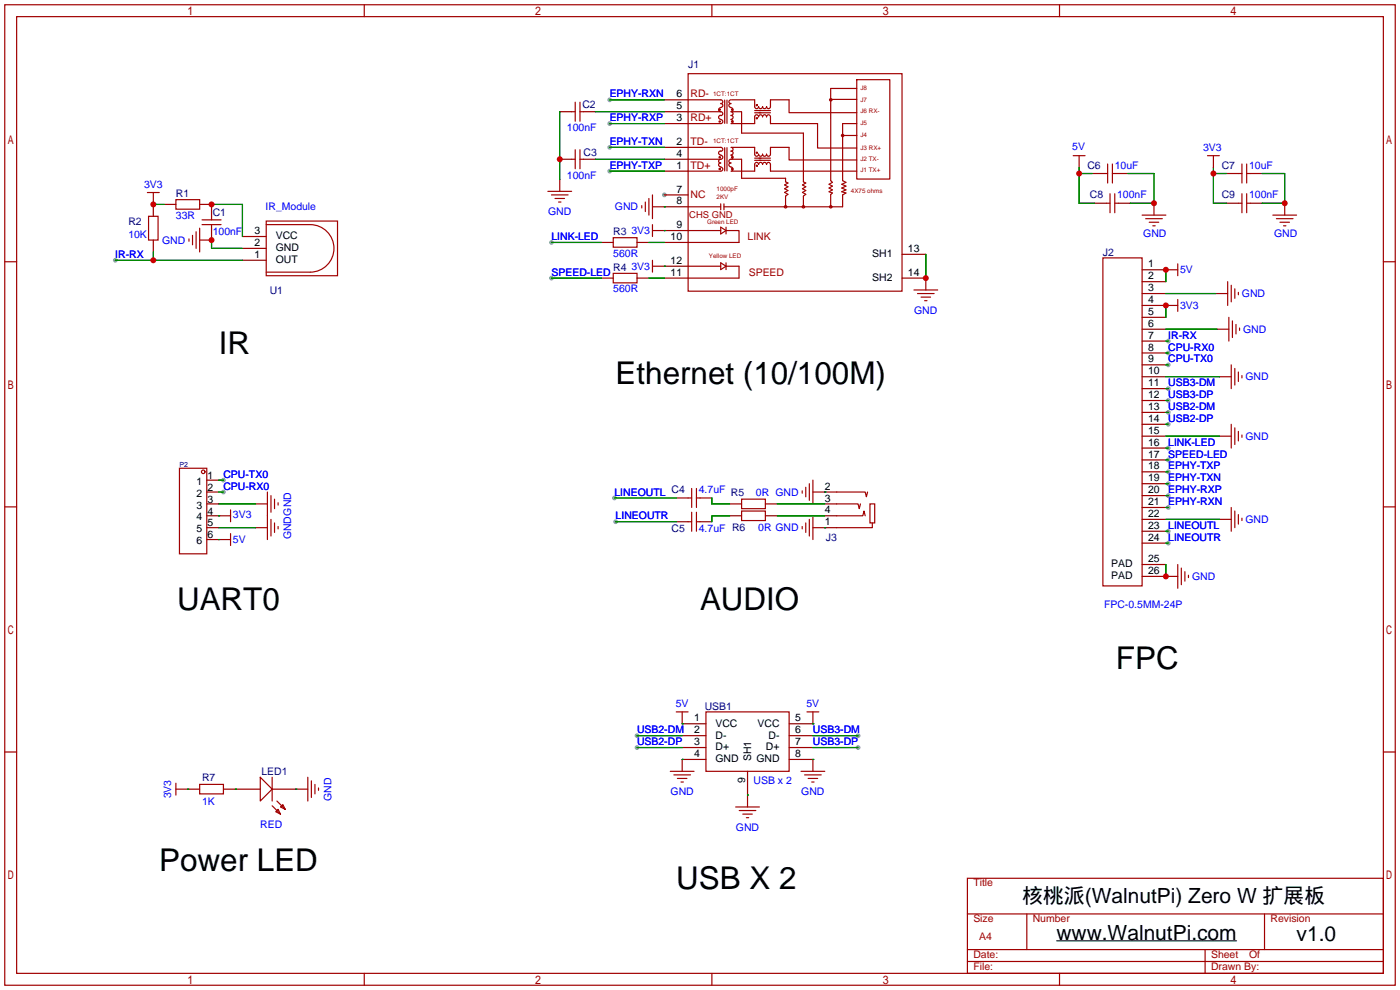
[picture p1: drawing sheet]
<svg xmlns="http://www.w3.org/2000/svg" width="299mm" height="212mm" viewBox="0 0 299 212" stroke-linecap="round" stroke-linejoin="round" font-family="sans-serif">
<g fill="#999">
<circle cx="142" cy="41.7" r=".51"/>
<circle cx="24.6" cy="55.6" r=".51"/>
<circle cx="131.3" cy="106.4" r=".51"/>
<circle cx="131.6" cy="111.5" r=".51"/>
<circle cx="130.3" cy="36.6" r=".51"/>
<circle cx="130.3" cy="31.5" r=".51"/>
<circle cx="130.3" cy="26.4" r=".51"/>
<circle cx="130.3" cy="21.3" r=".51"/>
<circle cx="117.9" cy="51.8" r=".51"/>
<circle cx="117.9" cy="59.4" r=".51"/>
<circle cx="136.1" cy="159.8" r=".51"/>
<circle cx="136.1" cy="157.2" r=".51"/>
<circle cx="183.4" cy="159.8" r=".51"/>
<circle cx="183.4" cy="157.2" r=".51"/>
<circle cx="249.7" cy="75.4" r=".51"/>
<circle cx="249.7" cy="72.9" r=".51"/>
<circle cx="249.7" cy="78" r=".51"/>
<circle cx="249.7" cy="90.7" r=".51"/>
<circle cx="249.7" cy="88.1" r=".51"/>
<circle cx="249.7" cy="85.6" r=".51"/>
<circle cx="249.7" cy="95.8" r=".51"/>
<circle cx="249.7" cy="98.3" r=".51"/>
<circle cx="249.7" cy="103.4" r=".51"/>
<circle cx="249.7" cy="105.9" r=".51"/>
<circle cx="249.7" cy="113.5" r=".51"/>
<circle cx="249.7" cy="116.1" r=".51"/>
<circle cx="249.7" cy="83.1" r=".51"/>
<circle cx="249.7" cy="108.5" r=".51"/>
<circle cx="249.7" cy="100.8" r=".51"/>
<circle cx="47.8" cy="105.2" r=".51"/>
<circle cx="47.8" cy="102.6" r=".51"/>
</g>
<g fill="none" stroke="#a10000" stroke-width=".25">
<path d="M1 1h297.2v209.6h-297.2zM3.6 3.6h292.1v204.4h-292.1zM77.9 1v2.6M147.1 15.7h45.7v46.5h-45.7zM152.1 1v2.6M183.1 17h7.1v21.3h-7.1zM183.1 18.9h-5.6v19.7l.4 .4-.7 .4 .7 .4-.7 .4 .7 .4-.7 .4 .7 .2-.4 .4v2.6M226.4 1v2.6M119.6 38.4v2.5M122.2 23.9h.7M122.2 34h.7M122.9 21.8v4.1"/>
<path d="M122.9 32v4.1M124 21.8v4.1M124 32v4.1M124 23.9h.7M124 34h.7M147.1 21.3h6.9a.42 .42 0 0 1 .5 .5 .42 .42 0 0 1-.5 .4M147.1 31.5h6.9a.42 .42 0 0 1 .5 .4 .42 .42 0 0 1-.5 .4M147.1 23.9h6.9M147.1 34h6.9M154 23a.43 .43 0 0 0-.4 .5 .43 .43 0 0 0 .4 .4M154 24.6a.43 .43 0 0 0-.4 .5 .43 .43 0 0 0 .4 .4M154 32.3a.43 .43 0 0 0-.4 .4 .43 .43 0 0 0 .4 .4"/>
<path d="M154 34a.42 .42 0 0 0-.4 .5 .42 .42 0 0 0 .4 .4M154 34.8a.43 .43 0 0 0-.4 .4 .43 .43 0 0 0 .4 .5M154 22.1a.43 .43 0 0 1 .5 .4 .43 .43 0 0 1-.5 .5M154 23.9a.42 .42 0 0 1 .5 .4 .42 .42 0 0 1-.5 .4M154 25.6a.43 .43 0 0 1 .5 .4 .43 .43 0 0 1-.5 .4h-6.9M154 33.2a.43 .43 0 0 1 .5 .4 .43 .43 0 0 1-.5 .4M154 35.7a.43 .43 0 0 1 .5 .4 .43 .43 0 0 1-.5 .5h-6.9M154.9 21.4v5M154.9 31.6v4.9M155.4 21.4v5M155.4 31.6v4.9M156.2 23a.43 .43 0 0 1 .5 .4 .43 .43 0 0 1-.5 .5 .42 .42 0 0 1 .5 .4 .42 .42 0 0 1-.5 .4"/>
<path d="M156.2 24.6a.43 .43 0 0 1 .5 .5 .43 .43 0 0 1-.5 .4M156.2 25.6a.43 .43 0 0 1 .5 .4 .43 .43 0 0 1-.5 .4M156.2 31.5a.42 .42 0 0 1 .5 .4 .42 .42 0 0 1-.5 .4M156.2 32.3a.43 .43 0 0 1 .5 .4 .43 .43 0 0 1-.5 .4M156.2 33.2a.47 .47 0 0 1 .5 .6 .47 .47 0 0 1-.7 .3 .42 .42 0 0 0-.2 .5 .42 .42 0 0 0 .4 .3M156.2 35.7a.43 .43 0 0 1 .5 .4 .43 .43 0 0 1-.5 .5M156.2 21.3a.42 .42 0 0 0-.4 .5 .42 .42 0 0 0 .4 .4M156.2 22.1a.43 .43 0 0 0-.4 .4 .43 .43 0 0 0 .4 .5M156.2 34.8a.43 .43 0 0 0-.4 .4 .43 .43 0 0 0 .4 .5M156.4 36.6h4.9v-1.4a.42 .42 0 0 1 .4-.5 .42 .42 0 0 1 .4 .5 .43 .43 0 0 1 .5-.5 .43 .43 0 0 1 .4 .5 .43 .43 0 0 1 .4-.5 .43 .43 0 0 1 .4 .5 .42 .42 0 0 1 .4-.5 .42 .42 0 0 1 .5 .4v1.5h18.4M156.4 21.3h4.9v1.5a.42 .42 0 0 0 .4 .4 .42 .42 0 0 0 .4-.4 .43 .43 0 0 0 .5 .4 .43 .43 0 0 0 .4-.4 .43 .43 0 0 0 .4 .4 .43 .43 0 0 0 .4-.4 .42 .42 0 0 0 .4 .4 .42 .42 0 0 0 .5-.4v-1.5h3.9v2.8h14.5M156.4 31.5h4.9v1.4a.42 .42 0 0 0 .4 .5 .42 .42 0 0 0 .4-.5 .43 .43 0 0 0 .5 .5 .43 .43 0 0 0 .4-.5 .43 .43 0 0 0 .4 .5 .43 .43 0 0 0 .4-.5 .42 .42 0 0 0 .4 .5 .42 .42 0 0 0 .5-.5v-1.4h3.9v2.7h14.5"/>
<path d="M156.4 26.4h4.9v-1.4a.42 .42 0 0 1 .4-.5 .42 .42 0 0 1 .4 .5 .43 .43 0 0 1 .5-.5 .43 .43 0 0 1 .4 .5 .43 .43 0 0 1 .4-.5 .43 .43 0 0 1 .4 .5 .42 .42 0 0 1 .4-.5 .42 .42 0 0 1 .5 .5v1.4M156.4 23.9h2.1v4.5h13.2v10.5l.5 .2-.7 .4 .7 .4-.7 .4 .7 .4-.7 .4 .7 .4-.5 .4v2.3M156.4 34h2.1v4.1h9.4v.8l.5 .2-.7 .4 .7 .4-.7 .4 .7 .4-.7 .4 .7 .4-.5 .4v2.3M161.3 34.3h3.4M161.3 33.8h3.4M161.3 24.1h3.4M161.3 23.6h3.4M164.7 26.4h10v5.2h8.4M177.5 21.2h5.6M180.1 29h3M183.1 26.4h-3v12.2l.7 .4-.9 .4 .9 .4-.9 .4 .9 .4-.9 .4 .9 .2-.7 .5v2.5h-25.4M229.4 33.3h2.5"/>
<path d="M230.6 33.3v2.5M236 37.1h.7M236.7 35.1v4M237.7 35.1v4M237.7 37.1h.8M258.1 33.3h2.5M259.3 33.3v2.5M264.7 37.1h.7M265.4 35.1v4M266.4 37.1h.8M266.4 35.1v4M1 55.9h2.6"/>
<path d="M31.5 41.1h2.5M31.7 46.2h2.1v5.1h-2.1zM32.8 41.1v2.6M37.6 42.7h5.1v2h-5.1zM40.4 51.1v.5M41.1 50.3v2M41.9 49.5v3.6M42.7 51.3h2.5M42.7 48.8v5M43.2 48h4M43.2 47h4M45.2 46.2v.8"/>
<path d="M45.2 48v.8M56.9 47.2h15.2v11.7h-15.2zM56.9 48h9.4M66.3 48a5.1 5.1 0 0 1 5.1 5.1 5.1 5.1 0 0 1-5.1 5.1h-9.4M117.1 40.9h5.1M117.9 41.7h3.5M118.6 42.4h2M119.4 43.2h.5M131.1 50.8h5v2h-5zM131.1 58.4h5v2.1h-5zM137.2 43.9v.5M137.9 43.2v2"/>
<path d="M138.7 42.4v3.6M139.4 44.2h2.6M139.4 41.7v5M139.4 48v2.5M139.4 55.6v2.6M139.4 49.3h2.6M139.4 56.9h2.6M147.1 44.2h6.9M147.1 49.3h6.9M147.1 56.9h6.9M154 43.6v1.2M154 48.5l1.2 .8-1.2 .7z"/>
<path d="M154 56.2l1.2 .7-1.2 .7zM154.7 43.6v1.2M155.2 49.3h2.7v2.5h-10.8M155.2 56.9h2.7v2.5h-10.8M155.2 48.5v1.5M155.2 56.2v1.4M197.9 59.4v2.6M235.7 55.1h8.4v70.1h-8.4zM236.5 43.4h.7M237.2 41.4v4.1M238.3 41.4v4.1M238.3 43.4h.7"/>
<path d="M244.1 46h5.1M244.9 46.7h3.5M245.6 47.5h2M246.4 48.3h.5M246.6 43.4v2.6M249.2 57.7h2.5M251.7 56.4v2.5M264.7 43.4h.7M265.4 41.4v4.1M266.4 41.4v4.1M266.4 43.4h.8M272 46h5.1"/>
<path d="M272.8 46.7h3.6M273.6 47.5h2M274.3 48.3h.5M274.6 43.4v2.6M295.7 55.9h2.5M195.3 62h5.1M196.1 62.7h3.5M196.8 63.5h2.1M197.6 64.3h.5M249.2 65.3h2.5M251.7 64v2.5M259.8 62.7h2.6"/>
<path d="M260.1 70.4h2.5M262.4 60.2v5.1M262.6 67.8v5.1M263.1 61v3.5M263.1 78v5.1M263.4 68.6v3.5M263.9 61.7v2.1M263.9 78.7v3.6M264.2 69.3v2.1M264.7 62.5v.5M264.7 79.5v2M264.9 70.1v.5"/>
<path d="M260.6 80.5h2.5M260.6 93.2h2.5M263.1 90.7v5.1M263.9 91.4v3.6M264.7 92.2v2M265.4 80.3v.5M265.4 93v.5M1 108.3h2.6M38.4 100.1h5.8v18.3h-5.8zM46.7 110.2h2.6M46.7 115.3h2.6M49.3 109v2.5"/>
<path d="M49.3 114v2.6M54.6 112.8h2.5M54.6 107.7h2.5M57.1 105.2v10.1M57.9 105.9v3.6M57.9 111v3.6M58.7 106.7v2M58.7 111.8v2M59.4 107.4v.5M59.4 112.5v.5M147.1 106.4h.7M147.1 111.5h.7"/>
<path d="M147.8 104.4v4.1M147.8 109.5v4M148.8 104.4v4.1M148.8 109.5v4M148.8 106.4h.8M148.8 111.5h.8M158.5 106.7h5.1v2h-5.1zM158.5 109.2h5.1v2.1h-5.1zM171.4 104.9v.5M171.4 112.5v.5M172.2 104.1v2.1M172.2 111.8v2"/>
<path d="M173 103.4v3.5M173 111v3.6M173.7 105.2h2.6M173.7 102.6v5.1M173.7 110.2v5.1M173.7 112.8h2.6M178.8 110.2h5.6l.3-1 .2 1M178.8 107.7h4.6l.2 1 .3-1M178.8 105.2h6.1l.3 1 .2-1M185.9 107.7h1v4.1h-1zM186.4 111.8v1h-7.6M260.6 111h2.5"/>
<path d="M263.1 108.5v5M263.9 109.2v3.6M264.7 110v2M265.4 110.7v.6M295.7 108.3h2.5M249.2 123.2h2.5M251.7 120.6v5.1M252.5 121.4v3.6M253.2 122.2v2M254 122.9v.5M144.5 152.1h2.6M145.8 152.1v2.6"/>
<path d="M150.9 152.1h17.8v12.7h-17.8zM172.5 152.1h2.5M173.7 152.1v2.6M1 160.7h2.6M37.6 168.7h2.5M37.6 167.4v2.5M42.7 167.6h5.1v2.1h-5.1zM55.6 166.1l2.6 2.6-2.6 2.5zM58.2 172.2l1.7 1.8M58.2 166.1v5.1M58.9 173.5l.5-.5 .5 1zM59.2 171.2l1.8 1.8"/>
<path d="M60.5 172l.5 1-1.1-.5zM63.2 168.7h2.6M65.8 166.1v5.1M66.5 166.9v3.5M67.3 167.6v2.1M68.1 168.4v.5M143.3 164.8h5M144 165.6h3.6M144.8 166.4h2M145.5 167.1h.5M145.8 162.3v2.5M157.2 172.5h5.1"/>
<path d="M158 173.2h3.5M158.7 174h2.1M159.5 174.8h.5M159.8 169.9v2.6M171.2 164.8h5.1M172 165.6h3.5M172.7 166.4h2.1M173.5 167.1h.5M173.7 162.3v2.5M295.7 160.7h2.5M206.8 187.7h88.9v20.3h-88.9zM206.8 195.3h88.9"/>
<path d="M219.5 195.3v7.6M270.3 195.3v7.6M77.9 208v2.6M152.1 208v2.6M206.8 205.5h88.9M206.8 202.9h88.9M226.4 208v2.6M257.6 202.9v5.1"/>
<circle cx="153.8" cy="36.1" r=".13"/>
<circle cx="153.8" cy="26" r=".13"/>
<circle cx="153.8" cy="23.4" r=".13"/>
<circle cx="153.8" cy="33.6" r=".13"/>
<circle cx="156.5" cy="36.1" r=".13"/>
<circle cx="156.5" cy="26" r=".13"/>
<circle cx="156.5" cy="33.6" r=".13"/>
<circle cx="156.5" cy="23.4" r=".13"/>
<circle cx="161.7" cy="22.5" r=".13"/>
<circle cx="161.7" cy="32.6" r=".13"/>
<circle cx="161.7" cy="35.4" r=".13"/>
<circle cx="161.7" cy="25.3" r=".13"/>
<circle cx="177.5" cy="21.3" r=".25"/>
<circle cx="180.1" cy="29" r=".25"/>
<circle cx="167.9" cy="44.2" r=".25"/>
<circle cx="171.7" cy="44.2" r=".25"/>
<circle cx="177.5" cy="44.2" r=".25"/>
<circle cx="43.4" cy="100.8" r=".38"/>
</g>
<path d="M225.8 201.1h38.5" fill="none" stroke="#000" stroke-width=".21"/>
<g fill="none" stroke="#870000" stroke-width=".25">
<path d="M119.6 38.4h.1M119.6 23.9h2.6M119.6 34h2.6M124.7 23.9h2.6M124.7 34h2.6M142 23.9h5.1M142 34h5.1M142 21.3h5.1M142 26.4h5.1M142 36.6h5.1M142 31.5h5.1M230.6 35.8h.1"/>
<path d="M233.4 37.1h2.6M238.5 37.1h2.5M259.3 35.8h.1M262.1 37.1h2.6M267.2 37.1h2.5M32.8 43.7h.1M32.8 43.7v2.5M32.8 51.3v2.5M35.1 43.7h2.5M42.7 43.7h2.5v2.5M45.2 48.8v2.5M51.8 50.5h5.1"/>
<path d="M51.8 55.6h5.1M51.8 53.1h5.1M128.5 59.4h2.6M128.5 51.8h2.6M136.1 59.4h2.6M136.1 51.8h2.6M142 59.4h5.1M142 44.2h.1M142 49.3h.1M142 56.9h.1M142 51.8h5.1M142 41.7h5.1"/>
<path d="M142 44.2h5.1M142 49.3h5.1M142 56.9h5.1M192.8 59.4h5.1M192.8 54.4h5.1M233.9 43.4h2.6M239 43.4h2.6M244.1 57.7h5.1M246.6 43.4h.1M249.2 57.7h.1M262.1 43.4h2.6M267.2 43.4h2.5"/>
<path d="M274.6 43.4h.1M244.1 60.2h5.1M244.1 62.7h5.1M244.1 65.3h5.1M244.1 67.8h5.1M244.1 70.4h5.1M244.1 72.9h5.1M244.1 75.4h5.1M244.1 78h5.1M249.2 65.3h.1M259.8 62.7h.1M260.1 70.4h.1"/>
<path d="M244.1 80.5h5.1M244.1 83.1h5.1M244.1 85.6h5.1M244.1 88.1h5.1M244.1 90.7h5.1M244.1 93.2h5.1M244.1 95.8h5.1M244.1 98.3h5.1M260.6 80.5h.1M260.6 93.2h.1M44.2 110.2h2.5M44.2 105.2h2.5"/>
<path d="M44.2 107.7h2.5M44.2 112.8h2.5M44.2 102.6h2.5M44.2 115.3h2.5M46.7 110.2h.1M46.7 115.3h.1M54.6 107.7h.1M54.6 112.8h.1M144.5 106.4h2.6M144.5 111.5h2.6M149.6 106.4h2.5M149.6 111.5h2.5"/>
<path d="M156 110.2h2.5M156 107.7h2.5M163.6 110.2h2.5M163.6 107.7h2.5M176.3 110.2h2.5M176.3 105.2h2.5M176.3 107.7h2.5M176.3 112.8h2.5M176.3 105.2h.1M176.3 112.8h.1M244.1 100.8h5.1M244.1 103.4h5.1"/>
<path d="M244.1 105.9h5.1M244.1 108.5h5.1M244.1 111h5.1M244.1 113.5h5.1M244.1 116.1h5.1M260.6 111h.1M244.1 120.6h5.1M244.1 123.2h5.1M249.2 123.2h.1M145.8 154.7h5.1M145.8 157.2h5.1M145.8 159.8h5.1"/>
<path d="M168.7 154.7h5M168.7 157.2h5M168.7 159.8h5M40.1 168.7h2.6M47.8 168.7h2.5M50.5 168.7h5.1M58.2 168.7h5M63.2 168.7h.1M145.8 162.3h5.1M159.8 169.9h.1M159.8 164.8v5.1M168.7 162.3h5"/>
</g>
<g fill="none" stroke="#008700" stroke-width=".25">
<path d="M119.6 23.9v14.5M127.3 23.9h14.7M127.3 34h14.7M130.3 36.6h11.7M130.3 31.5h11.7M130.3 26.4h11.7M130.3 21.3h11.7M230.6 35.8v7.6h3.3M230.6 37.1h2.8M241 37.1h5.6v6.3h-5M259.3 37.1h2.8M259.3 35.8v7.6h2.8"/>
<path d="M269.7 37.1h4.9v6.3h-4.9M24.6 55.6h27.2M32.8 53.8v1.8M32.8 43.7h2.3M45.2 51.3v1.8h6.6M45.2 43.7h6.6v6.8M117.9 51.8h10.6M117.9 59.4h10.6M138.7 51.8h3.3M138.7 59.4h3.3M142 44.2h.1M142 49.3h.1"/>
<path d="M142 56.9h.1M197.9 54.4v5M249.2 57.7v2.5M249.2 65.3v2.5M249.2 62.7h10.6M249.2 70.4h10.9M249.2 75.4h.5M249.2 72.9h.5M249.2 78h.5M249.2 90.7h.5M249.2 88.1h.5M249.2 85.6h.5"/>
<path d="M249.2 95.8h.5M249.2 98.3h.5M249.2 80.5h11.4M249.2 83.1h.5M249.2 93.2h11.4M46.7 110.2h.1M46.7 115.3h.1M46.7 107.7h7.9M46.7 112.8h7.9M46.7 105.2h1.1M46.7 102.6h1.1M131.3 106.4h13.2"/>
<path d="M131.6 111.5h12.9M152.1 106.4v1.3h3.9M156 110.2h-3.9v1.3M166.1 107.7h10.2M166.1 110.2h10.2M176.3 105.2h.1M176.3 112.8h.1M249.2 103.4h.5M249.2 105.9h.5M249.2 113.5h.5M249.2 116.1h.5M249.2 111h11.4"/>
<path d="M249.2 108.5h.5M249.2 100.8h.5M249.2 120.6v2.6M136.1 159.8h9.7M136.1 157.2h9.7M145.8 154.7h.1M173.7 154.7h.1M173.7 159.8h9.7M173.7 157.2h9.7M40.1 168.7h.1M50.3 168.7h.2M63.2 168.7h.1"/>
<path d="M145.8 162.3h.1M159.8 169.9h.1M173.7 162.3h.1"/>
</g>
<g fill="#c00">
<circle cx="32.8" cy="55.6" r=".63"/>
<circle cx="45.2" cy="51.3" r=".63"/>
<circle cx="45.2" cy="43.7" r=".63"/>
<circle cx="32.8" cy="43.7" r=".63"/>
<circle cx="197.9" cy="59.4" r=".63"/>
<circle cx="119.6" cy="34" r=".63"/>
<circle cx="249.2" cy="123.2" r=".63"/>
<circle cx="249.2" cy="57.7" r=".63"/>
<circle cx="249.2" cy="65.3" r=".63"/>
<circle cx="230.6" cy="37.1" r=".63"/>
<circle cx="246.6" cy="43.4" r=".63"/>
<circle cx="259.3" cy="37.1" r=".63"/>
<circle cx="274.6" cy="43.4" r=".63"/>
</g>
<g font-size="6.7">
<text x="46.7" y="75.7">IR</text>
<text x="131.6" y="82">Ethernet (10/100M)</text>
<text x="37.8" y="130.3">UART0</text>
<text x="149.6" y="130.3">AUDIO</text>
<text x="238.5" y="143">FPC</text>
<text x="34" y="186.2">Power LED</text>
<text x="144.5" y="190">USB X 2</text>
</g>
<g font-size="4.5">
<text x="218.4" y="193">核桃派(WalnutPi) Zero W 扩展板</text>
<text x="225.8" y="200.9">www.WalnutPi.com</text>
<text x="277.1" y="201.2">v1.0</text>
</g>
<g font-size="2.2" fill="#000080">
<text x="147.1" y="14.5">J1</text>
<text x="124.5" y="23.1">C2</text>
<text x="124.7" y="33.3">C3</text>
<text x="232.4" y="36.1">C6</text>
<text x="261.1" y="36.1">C7</text>
<text x="37.6" y="42.2">R1</text>
<text x="45.5" y="46.2">C1</text>
<text x="232.9" y="42.4">C8</text>
<text x="261.1" y="42.4">C9</text>
<text x="27.4" y="48">R2</text>
<text x="131.1" y="50.3">R3</text>
<text x="131.1" y="57.9">R4</text>
<text x="235.7" y="54.6">J2</text>
<text x="57.7" y="62.7">U1</text>
<text x="143.5" y="113.8">C5</text>
<text x="176.5" y="115.6">J3</text>
<text x="150.6" y="151.6">USB1</text>
<text x="43.2" y="166.9">R7</text>
<text x="55.9" y="165.6">LED1</text>
</g>
<g font-size="2.2" fill="#00f">
<text x="130.3" y="20.8">EPHY-RXN</text>
<text x="121.2" y="27.9">100nF</text>
<text x="130.3" y="25.9">EPHY-RXP</text>
<text x="130.3" y="31">EPHY-TXN</text>
<text x="229.2" y="32">5V</text>
<text x="257.1" y="32.2">3V3</text>
<text x="30.8" y="40.1">3V3</text>
<text x="121.2" y="38.4">100nF</text>
<text x="130.3" y="36.1">EPHY-TXP</text>
<text x="238.3" y="36.1">10uF</text>
<text x="267" y="36.1">10uF</text>
<text x="37.6" y="46.7">33R</text>
<text x="56.8" y="45">IR_Module</text>
<text x="117.2" y="46">GND</text>
<text x="131.4" y="45">GND</text>
<text x="238.8" y="42.4">100nF</text>
<text x="267" y="42.4">100nF</text>
<text x="27.4" y="50.8">10K</text>
<text x="34.7" y="52.1">GND</text>
<text x="45.5" y="50.3">100nF</text>
<text x="117.9" y="51.3">LINK-LED</text>
<text x="135" y="50">3V3</text>
<text x="244.3" y="50.5">GND</text>
<text x="272.3" y="50.5">GND</text>
<text x="24.6" y="55.1">IR-RX</text>
<text x="117.9" y="58.9">SPEED-LED</text>
<text x="131.1" y="54.9">560R</text>
<text x="135" y="57.7">3V3</text>
<text x="252.2" y="58.4">5V</text>
<text x="131.1" y="62.5">560R</text>
<text x="265.4" y="63.5">GND</text>
<text x="195.4" y="67.1">GND</text>
<text x="252.2" y="66">3V3</text>
<text x="265.7" y="71.1">GND</text>
<text x="249.7" y="74.9">CPU-RX0</text>
<text x="249.7" y="72.4">IR-RX</text>
<text x="249.7" y="77.5">CPU-TX0</text>
<text x="249.7" y="82.5">USB3-DM</text>
<text x="266.2" y="81.3">GND</text>
<text x="249.7" y="87.6">USB2-DM</text>
<text x="249.7" y="85.1">USB3-DP</text>
<text x="249.7" y="90.2">USB2-DP</text>
<text x="249.7" y="95.2">LINK-LED</text>
<text x="266.2" y="94">GND</text>
<text x="249.7" y="97.8">SPEED-LED</text>
<text x="249.7" y="100.3">EPHY-TXP</text>
<text x="47.8" y="104.6">CPU-RX0</text>
<text x="47.8" y="102.1">CPU-TX0</text>
<text x="131.3" y="105.9">LINEOUTL C4</text>
<text x="149.4" y="105.4">4.7uF R5</text>
<text x="161.5" y="105.9">0R GND</text>
<text x="249.7" y="102.9">EPHY-TXN</text>
<text x="249.7" y="105.4">EPHY-RXP</text>
<text x="249.7" y="107.9">EPHY-RXN</text>
<text x="49.8" y="110.7">3V3</text>
<text x="131.6" y="111">LINEOUTR</text>
<text x="149.4" y="113.8">4.7uF R6</text>
<text x="162.1" y="113.5">0R GND</text>
<text x="249.7" y="113">LINEOUTL</text>
<text x="266.2" y="111.8">GND</text>
<text x="49.8" y="116.1">5V</text>
<text x="62.2" y="115.3" transform="rotate(-90 62.2 115.3)">GNDGND</text>
<text x="249.7" y="115.6">LINEOUTR</text>
<text x="254.8" y="124">GND</text>
<text x="236" y="130">FPC-0.5MM-24P</text>
<text x="144.4" y="151.1">5V</text>
<text x="172.4" y="151.1">5V</text>
<text x="136.1" y="159.3">USB2-DP</text>
<text x="136.1" y="156.7">USB2-DM</text>
<text x="173.7" y="159.3">USB3-DP</text>
<text x="173.7" y="156.7">USB3-DM</text>
<text x="161" y="167.6">USB x 2</text>
<text x="36.6" y="170.6" transform="rotate(-90 36.6 170.6)">3V3</text>
<text x="43.2" y="172">1K</text>
<text x="70.9" y="171.1" transform="rotate(-90 70.9 171.1)">GND</text>
<text x="143.3" y="169.9">GND</text>
<text x="171.3" y="169.9">GND</text>
<text x="55.6" y="177">RED</text>
<text x="157.3" y="177.5">GND</text>
</g>
<g font-size="2.2">
<text x="144.6" y="20.8">6</text>
<text x="144.6" y="23.4">5</text>
<text x="144.6" y="25.9">3</text>
<text x="144.6" y="33.5">4</text>
<text x="144.6" y="31">2</text>
<text x="144.6" y="36.1">1</text>
<text x="144.6" y="41.1">7</text>
<text x="144.6" y="43.7">8</text>
<text x="54.4" y="50">3</text>
<text x="54.4" y="52.6">2</text>
<text x="58.9" y="51.2">VCC</text>
<text x="58.9" y="53.7">GND</text>
<text x="143.3" y="51.3">10</text>
<text x="144.6" y="48.8">9</text>
<text x="194.1" y="53.8">13</text>
<text x="54.4" y="55.1">1</text>
<text x="58.9" y="56.2">OUT</text>
<text x="143.3" y="58.9">11</text>
<text x="143.3" y="56.4">12</text>
<text x="186.4" y="55">SH1</text>
<text x="194.1" y="58.9">14</text>
<text x="245.4" y="57.2">1</text>
<text x="245.4" y="59.7">2</text>
<text x="186.4" y="60">SH2</text>
<text x="245.4" y="62.2">3</text>
<text x="245.4" y="64.8">4</text>
<text x="245.4" y="67.3">5</text>
<text x="245.4" y="69.8">6</text>
<text x="245.4" y="72.4">7</text>
<text x="245.4" y="74.9">8</text>
<text x="245.4" y="77.5">9</text>
<text x="245.4" y="80">10</text>
<text x="245.4" y="82.5">11</text>
<text x="245.4" y="85.1">12</text>
<text x="245.4" y="87.6">13</text>
<text x="245.4" y="90.2">14</text>
<text x="245.4" y="92.7">15</text>
<text x="245.4" y="95.2">16</text>
<text x="245.4" y="97.8">17</text>
<text x="245.4" y="100.3">18</text>
<text x="42" y="103.6">1</text>
<text x="42" y="106.2">2</text>
<text x="44.3" y="102.3">1</text>
<text x="44.3" y="104.9">2</text>
<text x="44.3" y="107.4">3</text>
<text x="176.3" y="104.6">2</text>
<text x="176.3" y="107.2">3</text>
<text x="245.4" y="102.9">19</text>
<text x="245.4" y="105.4">20</text>
<text x="245.4" y="107.9">21</text>
<text x="42" y="108.7">3</text>
<text x="42" y="111.2">4</text>
<text x="42" y="113.8">5</text>
<text x="44.3" y="110">4</text>
<text x="44.3" y="112.5">5</text>
<text x="176.3" y="109.7">4</text>
<text x="176.3" y="112.3">1</text>
<text x="245.4" y="110.5">22</text>
<text x="245.4" y="113">23</text>
<text x="42" y="116.3">6</text>
<text x="44.3" y="115">6</text>
<text x="245.4" y="115.6">24</text>
<text x="237.5" y="121.3">PAD</text>
<text x="237.5" y="123.8">PAD</text>
<text x="245.4" y="120.1">25</text>
<text x="245.4" y="122.7">26</text>
<text x="148.4" y="154.2">1</text>
<text x="152.9" y="155.3">VCC</text>
<text x="161.9" y="155.3">VCC</text>
<text x="169.9" y="154.2">5</text>
<text x="148.4" y="156.7">2</text>
<text x="148.4" y="159.3">3</text>
<text x="148.4" y="161.8">4</text>
<text x="152.9" y="157.8">D-</text>
<text x="152.9" y="160.4">D+</text>
<text x="163.7" y="160.4">D+</text>
<text x="164.3" y="157.8">D-</text>
<text x="169.9" y="156.7">6</text>
<text x="169.9" y="159.3">7</text>
<text x="169.9" y="161.8">8</text>
<text x="152.9" y="162.9">GND</text>
<text x="159.3" y="167.4" transform="rotate(-90 159.3 167.4)">9</text>
<text x="160.5" y="162.7" transform="rotate(-90 160.5 162.7)">SH1</text>
<text x="161.7" y="162.9">GND</text>
</g>
<g font-size="2.2" fill="#a00000">
<text x="147.6" y="20.8">RD-</text>
<text x="147.6" y="25.9">RD+</text>
<text x="147.6" y="31">TD-</text>
<text x="147.6" y="36.1">TD+</text>
<text x="147.6" y="42.4">NC</text>
<text x="159.8" y="51.3">LINK</text>
<text x="160" y="58.9">SPEED</text>
<text x="208" y="189.4">Title</text>
<text x="208" y="197.1">Size</text>
<text x="220.7" y="197.1">Number</text>
<text x="271.5" y="197.1">Revision</text>
<text x="209.3" y="200.9">A4</text>
<text x="208" y="207.2">File:</text>
<text x="208" y="204.7">Date:</text>
<text x="258.8" y="207.2">Drawn By:</text>
<text x="258.8" y="204.7">Sheet</text>
<text x="267" y="204.7">Of</text>
</g>
<text font-size="2" fill="#a00000" x="147.3" y="46.5">CHS GND</text>
<text font-size="1.5" fill="#000080" x="38.4" y="99.7">P2</text>
<g font-size="1.3" fill="#a00000">
<text x="152.4" y="20.4">1CT:1CT</text>
<text x="183.9" y="19.2">J8</text>
<text x="183.9" y="21.7">J7</text>
<text x="183.9" y="26.8">J5</text>
<text x="183.9" y="29.4">J4</text>
<text x="183.9" y="24.2">J6 RX-</text>
<text x="152.4" y="30.6">1CT:1CT</text>
<text x="183.9" y="32.1">J3 RX+</text>
<text x="183.9" y="34.4">J2 TX-</text>
<text x="153.2" y="40.7">1000pF</text>
<text x="181.9" y="41.3">4X75 ohms</text>
<text x="183.9" y="36.7">J1 TX+</text>
<text x="151.1" y="47.9">Green LED</text>
<text x="153.2" y="42.5">2KV</text>
<text x="151.5" y="55.2">Yellow LED</text>
</g>
</svg>
